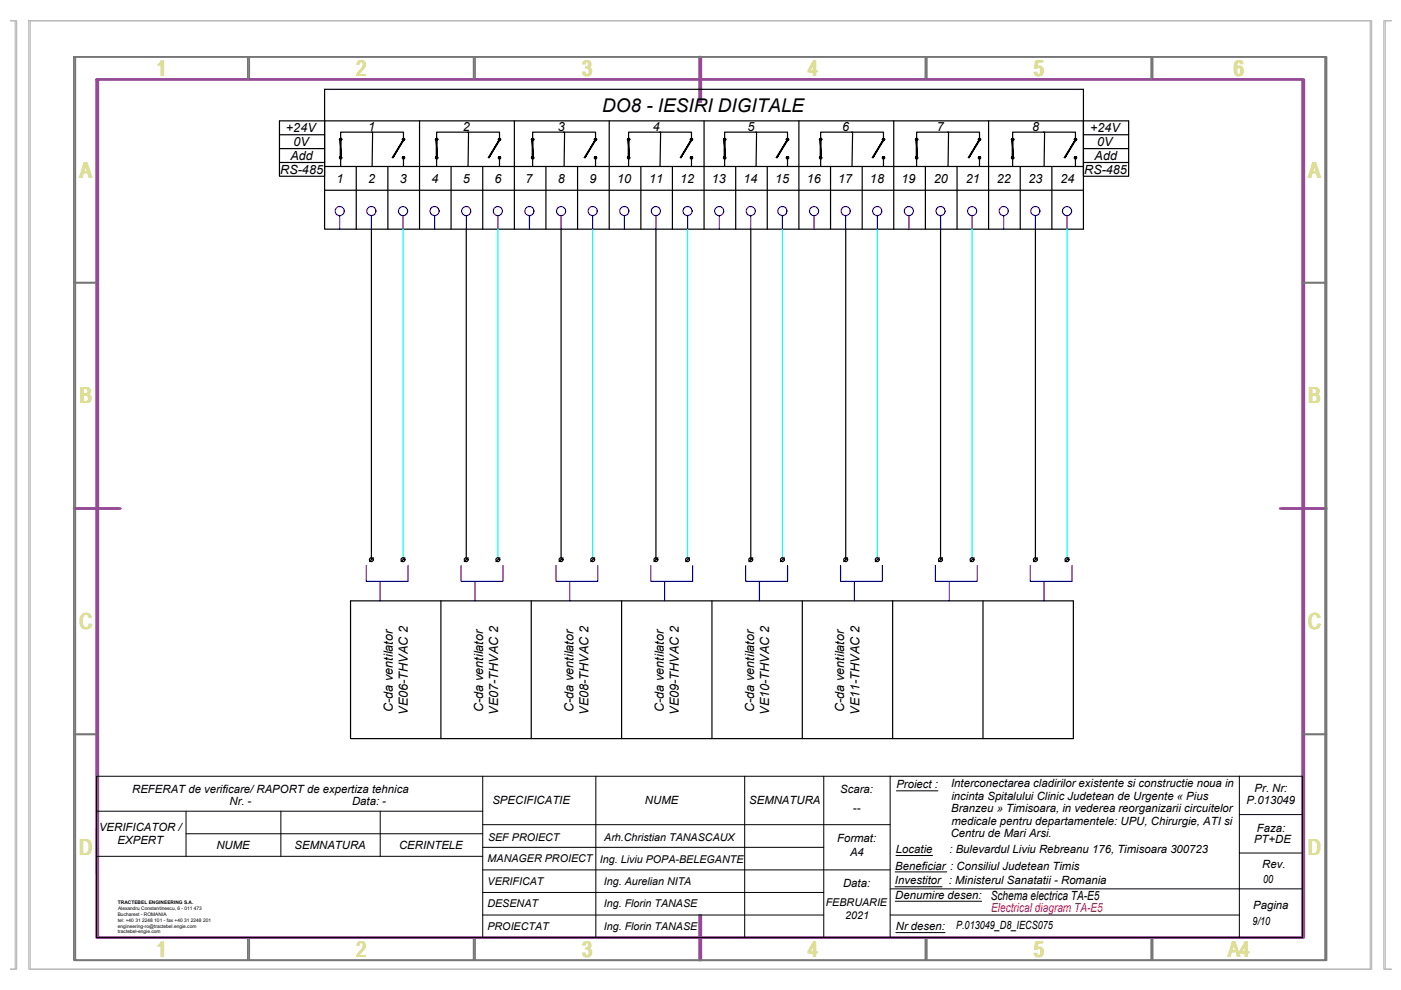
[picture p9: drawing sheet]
<svg xmlns="http://www.w3.org/2000/svg" width="297mm" height="210mm" viewBox="0 0 297 210" stroke-linecap="round" stroke-linejoin="round" font-family="sans-serif">
<!-- layer: CP_LINENORM -->
<path d="M2.1 4.4h1.4v201.1h-1.4h1.1v-201.1zM6.1 4.4h284.4v201.1h-284.4zM6.4 4.4h284.4v201.1h-284.4zM293.4 4.4h1.6h-1.3v201.1h1.3h-1.6z" fill="none" stroke="#bababa" stroke-width=".25"/>
<!-- layer: CP_FRAME -->
<path d="M20.5 16.8h255.6v182h-255.6zM20.8 16.8h255.7v182h-255.7zM148.3 12.1v9.5M148.6 12.1v9.5M15.7 107.8h9.9M271.4 107.8h9.8M148.3 194v9.6M148.6 194v9.6" fill="none" stroke="#954a95" stroke-width=".51"/>
<!-- layer: CP_FRREF -->
<g fill="none" stroke="#767676" stroke-width=".36">
<path d="M15.7 12.1h265.3v191.5h-265.3zM16 12.1h265.2v191.5h-265.2zM52.5 12.1v4.7M52.8 12.1v4.7M100.4 12.1v4.7M100.7 12.1v4.7M196.2 12.1v4.7M196.5 12.1v4.7M244.1 12.1v4.7M244.4 12.1v4.7M15.7 59.9h5.1M276.1 59.9h5.1"/>
<path d="M15.7 155.7h5.1M276.1 155.7h5.1M52.5 198.8v4.8M52.8 198.8v4.8M100.4 198.8v4.8M100.7 198.8v4.8M196.2 198.8v4.8M196.5 198.8v4.8M244.1 198.8v4.8M244.4 198.8v4.8"/>
</g>
<!-- layer: E-RevizieVP -->
<path d="M74.3 127.4h153.3v29.2h-153.3zM93.5 127.4v29.2M112.6 127.4v29.2M131.8 127.4v29.2M150.9 127.4v29.2M170.1 127.4v29.2M189.3 127.4v29.2M208.4 127.4v29.2" fill="none" stroke="#000" stroke-width=".25"/>
<!-- layer: c_cartus text -->
<g fill="none" stroke="#000" stroke-width=".21">
<path d="M20.5 175.5v9.6M20.5 172h81.8M39.4 172v9.6M39.4 176.8h62.9M59.5 172v9.6M80.6 172v9.6M102.3 174.9h86.4M102.3 179.7h72.4M102.3 164.6v34.2M126.3 164.6v34.2M157.9 164.6v34.2M174.7 164.6v34.2"/>
<path d="M188.7 164.6v34.2M190 167.7h8.9M262.8 164.6v34.2M262.8 172.7h13.3M276.1 164.6h-255.6v34.2h255.6M20.5 181.6h81.8M102.3 184.4h86.4M102.3 189.2h72.4M102.3 194h72.4M188.7 188.5h87.4M188.7 194h74.1M189.7 188h10"/>
<path d="M189.8 184.9h10.9M189.8 191.1h18.3M189.9 197.7h10.5M190 181.4h7.7M262.8 180.9h13.3"/>
</g>
<!-- layer: a_has_UPU -->
<path d="M276.1 164.6v34.2" fill="none" stroke="#000" stroke-width=".21"/>
<!-- layer: 0 -->
<g fill="none" stroke="#000" stroke-width=".25">
<path d="M68.8 18.9h160.9v29.7h-160.9zM59.3 28.6h9.5M59.3 31.5h9.5M59.3 34.5h9.5M68.8 25.6v11.8h-9.5v-11.8h180v11.8h-9.6v-11.8M68.8 35.3h160.9M72.2 29.6v-1.6h6.8l-.1 7.3M72.2 33.3v2M75.5 35.3v13.3M78.8 28h6.7v1.6M82.2 35.3v13.3M85.5 33.4v1.9"/>
<path d="M88.9 25.6v23M92.6 29.6v-1.6h6.7l-.1 7.3M92.6 33.3v2M95.6 35.3v13.3M99.1 28h6.8v1.6M102.3 35.3v13.3M105.9 33.4v1.9M109.1 25.6v23M112.9 29.6v-1.6h6.8l-.1 7.3M112.9 33.3v2M115.7 35.3v13.3M119.5 28h6.8v1.6"/>
<path d="M122.5 35.3v13.3M126.3 33.4v1.9M129.2 25.6v23M133.3 29.6v-1.6h6.8l-.2 7.3M133.3 33.3v2M135.9 35.3v13.3M139.8 28h6.8v1.6M142.6 35.3v13.3M146.6 33.4v1.9M149.3 25.6v23M153.6 29.6v-1.6h6.8l-.1 7.3M153.6 33.3v2"/>
<path d="M156 35.3v13.3M160.2 28h6.8v1.6M162.7 35.3v13.3M167 33.4v1.9M169.4 25.6v23M174 29.6v-1.6h6.8l-.2 7.3M174 33.3v2M176.1 35.3v13.3M180.5 28h6.8v1.6M182.8 35.3v13.3M187.3 33.4v1.9M189.5 25.6v23"/>
<path d="M194.3 29.6v-1.6h6.8l-.1 7.3M194.3 33.3v2M196.2 35.3v13.3M200.9 28h6.8v1.6M202.9 35.3v13.3M207.7 33.4v1.9M209.6 25.6v23M214.7 29.6v-1.6h6.8l-.1 7.3M214.7 33.3v2M216.3 35.3v13.3M221.2 28h6.8v1.6M223 35.3v13.3"/>
<path d="M228 33.4v1.9M229.7 28.6h9.6M229.7 31.5h9.6M229.7 34.5h9.6M68.8 40.3h160.9M78.7 48.6v70.1M98.9 48.6v70.1M119 48.6v70.1M139.1 48.6v70.1M159.2 48.6v70.1M179.3 48.6v70.1M199.4 48.6v70.1"/>
<path d="M219.5 48.6v70.1M79.2 118.3l-.9 .8M85.9 118.3l-.9 .8M99.3 118.3l-.9 .8M106 118.3l-.9 .8M119.4 118.3l-.9 .8M126.1 118.3l-.8 .8M139.5 118.3l-.9 .8M146.2 118.3l-.8 .8M159.6 118.3l-.8 .8M166.3 118.3l-.8 .8M179.7 118.3l-.8 .8"/>
<path d="M186.4 118.3l-.8 .8M199.8 118.3l-.8 .8M206.5 118.3l-.8 .8M219.9 118.3l-.8 .8M226.6 118.3l-.8 .8"/>
<circle cx="78.7" cy="118.7" r=".41"/>
<circle cx="85.4" cy="118.7" r=".41"/>
<circle cx="98.8" cy="118.7" r=".41"/>
<circle cx="105.6" cy="118.7" r=".41"/>
<circle cx="119" cy="118.7" r=".41"/>
<circle cx="125.7" cy="118.7" r=".41"/>
<circle cx="139.1" cy="118.7" r=".41"/>
<circle cx="145.8" cy="118.7" r=".41"/>
<circle cx="159.2" cy="118.7" r=".41"/>
<circle cx="165.9" cy="118.7" r=".41"/>
<circle cx="179.3" cy="118.7" r=".41"/>
<circle cx="186" cy="118.7" r=".41"/>
<circle cx="199.4" cy="118.7" r=".41"/>
<circle cx="206.1" cy="118.7" r=".41"/>
<circle cx="219.5" cy="118.7" r=".41"/>
<circle cx="226.2" cy="118.7" r=".41"/>
</g>
<!-- layer: EPLAN302 -->
<g fill="none" stroke="#00f" stroke-width=".25">
<path d="M72 45.7v2.9M78.7 45.7v2.9M85.5 45.7v2.9M92.1 45.7v2.9M98.9 45.7v2.9M105.6 45.7v2.9M112.3 45.7v2.9M119 45.7v2.9M125.7 45.7v2.9M132.4 45.7v2.9M139.1 45.7v2.9M145.8 45.7v2.9"/>
<path d="M152.5 45.7v2.9M159.2 45.7v2.9M165.9 45.7v2.9M172.6 45.7v2.9M179.3 45.7v2.9M186 45.7v2.9M192.7 45.7v2.9M199.4 45.7v2.9M206.1 45.7v2.9M212.8 45.7v2.9M219.5 45.7v2.9M226.2 45.7v2.9"/>
<circle cx="72" cy="44.7" r=".96"/>
<circle cx="78.7" cy="44.7" r=".96"/>
<circle cx="85.4" cy="44.7" r=".96"/>
<circle cx="92.1" cy="44.7" r=".96"/>
<circle cx="98.8" cy="44.7" r=".96"/>
<circle cx="105.6" cy="44.7" r=".96"/>
<circle cx="112.2" cy="44.7" r=".96"/>
<circle cx="119" cy="44.7" r=".96"/>
<circle cx="125.7" cy="44.7" r=".96"/>
<circle cx="132.4" cy="44.7" r=".96"/>
<circle cx="139.1" cy="44.7" r=".96"/>
<circle cx="145.8" cy="44.7" r=".96"/>
<circle cx="152.5" cy="44.7" r=".96"/>
<circle cx="159.2" cy="44.7" r=".96"/>
<circle cx="165.9" cy="44.7" r=".96"/>
<circle cx="172.6" cy="44.7" r=".96"/>
<circle cx="179.3" cy="44.7" r=".96"/>
<circle cx="186" cy="44.7" r=".96"/>
<circle cx="192.7" cy="44.7" r=".96"/>
<circle cx="199.4" cy="44.7" r=".96"/>
<circle cx="206.1" cy="44.7" r=".96"/>
<circle cx="212.8" cy="44.7" r=".96"/>
<circle cx="219.5" cy="44.7" r=".96"/>
<circle cx="226.2" cy="44.7" r=".96"/>
</g>
<!-- layer: 0 -->
<g fill="#000" stroke="#000" stroke-width=".21">
<path d="M72 29.6v.1l.2-.1zM72 29.7l.2-.1-.1 .2zM72.2 29.6l-.1 .2h.1z"/>
<path d="M72 33.4v.2l.2-.2zM72 33.6l.2-.2-.1 .2zM72.2 33.4l-.1 .2 .1 .1z"/>
<path d="M72.1 29.7v3.6h.2zM72.1 29.7h.2v3.6z"/>
<path d="M72.1 29.4l.1 .2v-.3zM72.1 29.4l.1 .2-.2-.1zM72 29.5v.1h.2z"/>
<path d="M72.2 29.6v.2zM72.2 29.6l.2 .1-.1 .1zM72.2 29.6l.2 .1 .1-.1z"/>
<path d="M72.1 33.2l.1 .2v-.2zM72.1 33.2l.1 .2-.2-.1zM72 33.3v.1h.2z"/>
<path d="M72.2 33.4l.1 .2zM72.2 33.4l.2 .2h-.1zM72.2 33.4l.2 .2 .1-.2z"/>
<path d="M72.2 29.6h.3zM72.3 29.4l.1 .1-.2 .1zM72.2 29.3v.3z"/>
<path d="M72.2 33.4h.3l-.1-.1zM72.3 33.2l.1 .1-.2 .1zM72.2 33.2v.2z"/>
<path d="M85.5 29.6l-2.4 3.8 .2 .1zM85.5 29.6l.1 .1-2.3 3.8z"/>
<path d="M85.3 29.6l.1 .1 .1-.1zM85.4 29.7l.1-.1-.1 .2zM85.5 29.6v.2z"/>
<path d="M85.3 33.4l.1 .2 .1-.2zM85.4 33.6l.1-.2-.1 .2zM85.5 33.4l-.1 .2z"/>
<path d="M85.4 29.4l.1 .2v-.3zM85.4 29.4l.1 .2-.1-.1zM85.4 29.5l-.1 .1h.2z"/>
<path d="M85.5 29.6v.2h.2zM85.5 29.6l.3 .1-.1 .1zM85.5 29.6l.3 .1v-.1z"/>
<path d="M85.4 33.2l.1 .2zM85.4 33.2l.1 .2-.1-.1zM85.4 33.3l-.1 .1h.2z"/>
<path d="M85.5 33.4v.3l.2-.1zM85.5 33.4l.3 .2h-.1zM85.5 33.4l.3 .2v-.2z"/>
<path d="M85.5 29.6h.3zM85.7 29.4l.1 .1-.3 .1zM85.5 29.3v.3l.2-.2z"/>
<path d="M85.5 33.4h.3v-.1zM85.7 33.2l.1 .1-.3 .1zM85.5 33.2v.2l.2-.2z"/>
<path d="M92.3 29.6l.1 .1 .2-.1zM92.4 29.7l.2-.1-.1 .2zM92.6 29.6v.2z"/>
<path d="M92.3 33.4l.1 .2 .2-.2zM92.4 33.6l.2-.2-.1 .2zM92.6 33.4l-.1 .2z"/>
<path d="M92.5 29.7v3.6h.2zM92.5 29.7h.2v3.6z"/>
<path d="M92.5 29.4l.1 .2v-.3zM92.4 29.5l.1-.1 .1 .2zM92.4 29.5l.2 .1z"/>
<path d="M92.6 29.6v.2h.1zM92.6 29.6l.2 .1-.1 .1zM92.6 29.6l.2 .1v-.1z"/>
<path d="M92.5 33.2l.1 .2zM92.4 33.3l.1-.1 .1 .2zM92.4 33.3l-.1 .1h.3z"/>
<path d="M92.6 33.4v.3l.1-.1zM92.6 33.4l.2 .2h-.1zM92.6 33.4l.2 .2v-.2z"/>
<path d="M92.6 29.6h.2zM92.7 29.4l.1 .1-.2 .1zM92.6 29.3v.3l.1-.2z"/>
<path d="M92.6 33.4h.2v-.1zM92.7 33.2l.1 .1-.2 .1zM92.6 33.2v.2l.1-.2z"/>
<path d="M105.8 29.6l-2.3 3.8 .2 .1zM105.8 29.6l.2 .1-2.3 3.8z"/>
<path d="M105.7 29.6v.1l.2-.1zM105.7 29.7l.2-.1-.1 .2zM105.9 29.6l-.1 .2h.1z"/>
<path d="M105.7 33.4v.2l.2-.2zM105.7 33.6l.2-.2-.1 .2zM105.9 33.4l-.1 .2 .1 .1z"/>
<path d="M105.8 29.4l.1 .2v-.3zM105.8 29.4l.1 .2-.2-.1zM105.7 29.5l.2 .1z"/>
<path d="M105.9 29.6v.2h.1zM105.9 29.6l.2 .1-.1 .1zM105.9 29.6l.2 .1v-.1z"/>
<path d="M105.8 33.2l.1 .2v-.2zM105.8 33.2l.1 .2-.2-.1zM105.7 33.3v.1h.2z"/>
<path d="M105.9 33.4v.3l.1-.1zM105.9 33.4l.2 .2h-.1zM105.9 33.4l.2 .2v-.2z"/>
<path d="M105.9 29.6l.2-.1zM106 29.4l.1 .1-.2 .1zM105.9 29.3v.3l.1-.2z"/>
<path d="M105.9 33.4h.2v-.1zM106 33.2l.1 .1-.2 .1zM105.9 33.2v.2l.1-.2z"/>
<path d="M112.7 29.6v.1l.2-.1zM112.7 29.7l.2-.1-.1 .2zM112.9 29.6l-.1 .2h.1z"/>
<path d="M112.7 33.4v.2l.2-.2zM112.7 33.6l.2-.2-.1 .2zM112.9 33.4l-.1 .2 .1 .1z"/>
<path d="M112.8 29.7v3.6h.2zM112.8 29.7h.2v3.6z"/>
<path d="M112.8 29.4l.1 .2v-.3zM112.8 29.4l.1 .2-.2-.1zM112.7 29.5v.1h.2z"/>
<path d="M112.9 29.6v.2zM112.9 29.6l.2 .1-.1 .1zM112.9 29.6l.2 .1 .1-.1z"/>
<path d="M112.8 33.2l.1 .2v-.2zM112.8 33.2l.1 .2-.2-.1zM112.7 33.3v.1h.2z"/>
<path d="M112.9 33.4l.1 .2zM112.9 33.4l.2 .2h-.1zM112.9 33.4l.2 .2 .1-.2z"/>
<path d="M112.9 29.6l.2-.1zM113 29.4l.1 .1-.2 .1zM112.9 29.3v.3z"/>
<path d="M112.9 33.4h.3l-.1-.1zM113 33.2l.1 .1-.2 .1zM112.9 33.2v.2z"/>
<path d="M126.2 29.6l-2.3 3.8 .1 .1zM126.2 29.6l.1 .1-2.3 3.8z"/>
<path d="M126 29.6l.1 .1 .2-.1zM126.1 29.7l.2-.1-.2 .2zM126.3 29.6l-.2 .2h.2z"/>
<path d="M126 33.4l.1 .2 .2-.2zM126.1 33.6l.2-.2-.2 .2zM126.3 33.4l-.2 .2 .2 .1z"/>
<path d="M126.1 29.4l.2 .2v-.3zM126.1 29.4l.2 .2-.2-.1zM126.1 29.5l-.1 .1h.3z"/>
<path d="M126.3 29.6v.2zM126.3 29.6l.2 .1-.1 .1zM126.3 29.6l.2 .1v-.1z"/>
<path d="M126.1 33.2l.2 .2v-.2zM126.1 33.2l.2 .2-.2-.1zM126.1 33.3l-.1 .1h.3z"/>
<path d="M126.3 33.4l.1 .2zM126.3 33.4l.2 .2h-.1zM126.3 33.4l.2 .2v-.2z"/>
<path d="M126.3 29.6h.2zM126.4 29.4l.1 .1-.2 .1zM126.3 29.3v.3z"/>
<path d="M126.3 33.4h.2v-.1zM126.4 33.2l.1 .1-.2 .1zM126.3 33.2v.2z"/>
<path d="M133 29.6l.1 .1 .2-.1zM133.1 29.7l.2-.1-.1 .2zM133.3 29.6v.2z"/>
<path d="M133 33.4l.1 .2 .2-.2zM133.1 33.6l.2-.2-.1 .2zM133.3 33.4l-.1 .2z"/>
<path d="M133.2 29.7v3.6h.2zM133.2 29.7h.2v3.6z"/>
<path d="M133.2 29.4l.1 .2v-.3zM133.2 29.4l.1 .2-.2-.1zM133.1 29.5l-.1 .1h.3z"/>
<path d="M133.3 29.6v.2h.1zM133.3 29.6l.2 .1-.1 .1zM133.3 29.6l.2 .1v-.1z"/>
<path d="M133.2 33.2l.1 .2zM133.2 33.2l.1 .2-.2-.1zM133.1 33.3l-.1 .1h.3z"/>
<path d="M133.3 33.4v.3l.1-.1zM133.3 33.4l.2 .2h-.1zM133.3 33.4l.2 .2v-.2z"/>
<path d="M133.3 29.6h.2zM133.4 29.4l.1 .1-.2 .1zM133.3 29.3v.3l.1-.2z"/>
<path d="M133.3 33.4h.2v-.1zM133.4 33.2l.1 .1-.2 .1zM133.3 33.2v.2l.1-.2z"/>
<path d="M146.5 29.6l-2.3 3.8 .2 .1zM146.5 29.6l.2 .1-2.3 3.8z"/>
<path d="M146.4 29.6v.1l.2-.1zM146.4 29.7l.2-.1-.1 .2zM146.6 29.6l-.1 .2h.1z"/>
<path d="M146.4 33.4v.2l.2-.2zM146.4 33.6l.2-.2-.1 .2zM146.6 33.4l-.1 .2 .1 .1z"/>
<path d="M146.5 29.4l.1 .2v-.3zM146.5 29.4l.1 .2-.2-.1zM146.4 29.5l.2 .1z"/>
<path d="M146.6 29.6v.2h.1zM146.6 29.6l.2 .1-.1 .1zM146.6 29.6l.2 .1v-.1z"/>
<path d="M146.5 33.2l.1 .2v-.2zM146.5 33.2l.1 .2-.2-.1zM146.4 33.3v.1h.2z"/>
<path d="M146.6 33.4v.3l.1-.1zM146.6 33.4l.2 .2h-.1zM146.6 33.4l.2 .2v-.2z"/>
<path d="M146.6 29.6l.2-.1zM146.7 29.4l.1 .1-.2 .1zM146.6 29.3v.3l.1-.2z"/>
<path d="M146.6 33.4h.2v-.1zM146.7 33.2l.1 .1-.2 .1zM146.6 33.2v.2l.1-.2z"/>
<path d="M153.4 29.6v.1l.2-.1zM153.4 29.7l.2-.1-.1 .2zM153.6 29.6l-.1 .2h.1z"/>
<path d="M153.4 33.4v.2l.2-.2zM153.4 33.6l.2-.2-.1 .2zM153.6 33.4l-.1 .2 .1 .1z"/>
<path d="M153.5 29.7v3.6h.2zM153.5 29.7h.2v3.6z"/>
<path d="M153.5 29.4l.1 .2v-.3zM153.5 29.4l.1 .2-.2-.1zM153.4 29.5l.2 .1z"/>
<path d="M153.6 29.6v.2h.2zM153.6 29.6l.2 .1v.1zM153.6 29.6l.2 .1 .1-.1z"/>
<path d="M153.5 33.2l.1 .2v-.2zM153.5 33.2l.1 .2-.2-.1zM153.4 33.3v.1h.2z"/>
<path d="M153.6 33.4v.3l.2-.1zM153.6 33.4l.2 .2zM153.6 33.4l.2 .2 .1-.2z"/>
<path d="M153.6 29.6l.2-.1zM153.8 29.4v.1l-.2 .1zM153.6 29.3v.3l.2-.2z"/>
<path d="M153.6 33.4h.3l-.1-.1zM153.8 33.2v.1l-.2 .1zM153.6 33.2v.2l.2-.2z"/>
<path d="M166.9 29.6l-2.3 3.8 .1 .1zM166.9 29.6l.2 .1-2.4 3.8z"/>
<path d="M166.7 29.6l.1 .1 .2-.1zM166.8 29.7l.2-.1-.2 .2zM167 29.6l-.2 .2h.2z"/>
<path d="M166.7 33.4l.1 .2 .2-.2zM166.8 33.6l.2-.2-.2 .2zM167 33.4l-.2 .2 .2 .1z"/>
<path d="M166.8 29.4l.2 .2v-.3zM166.8 29.4l.2 .2-.2-.1zM166.8 29.5l-.1 .1h.3z"/>
<path d="M167 29.6v.2zM167 29.6l.2 .1-.1 .1zM167 29.6l.2 .1v-.1z"/>
<path d="M166.8 33.2l.2 .2v-.2zM166.8 33.2l.2 .2-.2-.1zM166.8 33.3l-.1 .1h.3z"/>
<path d="M167 33.4l.1 .2zM167 33.4l.2 .2h-.1zM167 33.4l.2 .2v-.2z"/>
<path d="M167 29.6l.2-.1zM167.1 29.4l.1 .1-.2 .1zM167 29.3v.3z"/>
<path d="M167 33.4h.2v-.1zM167.1 33.2l.1 .1-.2 .1zM167 33.2v.2z"/>
<path d="M173.7 29.6l.1 .1 .2-.1zM173.8 29.7l.2-.1-.1 .2zM174 29.6l-.1 .2h.1z"/>
<path d="M173.7 33.4l.1 .2 .2-.2zM173.8 33.6l.2-.2-.1 .2zM174 33.4l-.1 .2 .1 .1z"/>
<path d="M173.9 29.7v3.6h.2zM173.9 29.7h.2v3.6z"/>
<path d="M173.9 29.4l.1 .2v-.3zM173.9 29.4l.1 .2-.2-.1zM173.8 29.5l-.1 .1h.3z"/>
<path d="M174 29.6v.2zM174 29.6l.2 .1-.1 .1zM174 29.6l.2 .1v-.1z"/>
<path d="M173.9 33.2l.1 .2v-.2zM173.9 33.2l.1 .2-.2-.1zM173.8 33.3l-.1 .1h.3z"/>
<path d="M174 33.4l.1 .2zM174 33.4l.2 .2h-.1zM174 33.4l.2 .2v-.2z"/>
<path d="M174 29.6h.2zM174.1 29.4l.1 .1-.2 .1zM174 29.3v.3z"/>
<path d="M174 33.4h.2v-.1zM174.1 33.2l.1 .1-.2 .1zM174 33.2v.2z"/>
<path d="M187.2 29.6l-2.3 3.8 .2 .1zM187.2 29.6l.2 .1-2.3 3.8z"/>
<path d="M187.1 29.6v.1l.2-.1zM187.1 29.7l.2-.1-.1 .2zM187.3 29.6v.2z"/>
<path d="M187.1 33.4v.2l.2-.2zM187.1 33.6l.2-.2-.1 .2zM187.3 33.4l-.1 .2z"/>
<path d="M187.2 29.4l.1 .2v-.3zM187.2 29.4l.1 .2-.2-.1zM187.1 29.5v.1h.2z"/>
<path d="M187.3 29.6v.2h.1zM187.3 29.6l.2 .1-.1 .1zM187.3 29.6l.2 .1 .1-.1z"/>
<path d="M187.2 33.2l.1 .2zM187.2 33.2l.1 .2-.2-.1zM187.1 33.3v.1h.2z"/>
<path d="M187.3 33.4v.3l.1-.1zM187.3 33.4l.2 .2h-.1zM187.3 33.4l.2 .2 .1-.2z"/>
<path d="M187.3 29.6h.3zM187.4 29.4l.1 .1-.2 .1zM187.3 29.3v.3l.1-.2z"/>
<path d="M187.3 33.4h.3l-.1-.1zM187.4 33.2l.1 .1-.2 .1zM187.3 33.2v.2l.1-.2z"/>
<path d="M194.1 29.6v.1l.2-.1zM194.1 29.7l.2-.1-.1 .2zM194.3 29.6l-.1 .2h.1z"/>
<path d="M194.1 33.4v.2l.2-.2zM194.1 33.6l.2-.2-.1 .2zM194.3 33.4l-.1 .2 .1 .1z"/>
<path d="M194.3 29.7v3.6h.1zM194.3 29.7h.1v3.6z"/>
<path d="M194.2 29.4l.1 .2v-.3zM194.2 29.4l.1 .2-.2-.1zM194.1 29.5l.2 .1z"/>
<path d="M194.3 29.6v.2h.2zM194.3 29.6l.2 .1v.1zM194.3 29.6l.2 .1 .1-.1z"/>
<path d="M194.2 33.2l.1 .2v-.2zM194.2 33.2l.1 .2-.2-.1zM194.1 33.3v.1h.2z"/>
<path d="M194.3 33.4v.3l.2-.1zM194.3 33.4l.2 .2zM194.3 33.4l.2 .2 .1-.2z"/>
<path d="M194.3 29.6l.2-.1zM194.5 29.4v.1l-.2 .1zM194.3 29.3v.3l.2-.2z"/>
<path d="M194.3 33.4h.3l-.1-.1zM194.5 33.2v.1l-.2 .1zM194.3 33.2v.2l.2-.2z"/>
<path d="M207.6 29.6l-2.3 3.8 .1 .1zM207.6 29.6l.2 .1-2.4 3.8z"/>
<path d="M207.4 29.6l.1 .1 .2-.1zM207.5 29.7l.2-.1-.2 .2zM207.7 29.6l-.2 .2h.2z"/>
<path d="M207.4 33.4l.1 .2 .2-.2zM207.5 33.6l.2-.2-.2 .2zM207.7 33.4l-.2 .2 .2 .1z"/>
<path d="M207.5 29.4l.2 .2v-.3zM207.5 29.4l.2 .2-.2-.1zM207.5 29.5l.2 .1z"/>
<path d="M207.7 29.6v.2h.1zM207.7 29.6l.2 .1-.1 .1zM207.7 29.6l.2 .1v-.1z"/>
<path d="M207.5 33.2l.2 .2v-.2zM207.5 33.2l.2 .2-.2-.1zM207.5 33.3l-.1 .1h.3z"/>
<path d="M207.7 33.4v.3l.1-.1zM207.7 33.4l.2 .2h-.1zM207.7 33.4l.2 .2v-.2z"/>
<path d="M207.7 29.6l.2-.1zM207.8 29.4l.1 .1-.2 .1zM207.7 29.3v.3l.1-.2z"/>
<path d="M207.7 33.4h.2v-.1zM207.8 33.2l.1 .1-.2 .1zM207.7 33.2v.2l.1-.2z"/>
<path d="M214.4 29.6l.1 .1 .2-.1zM214.5 29.7l.2-.1-.1 .2zM214.7 29.6l-.1 .2h.1z"/>
<path d="M214.4 33.4l.1 .2 .2-.2zM214.5 33.6l.2-.2-.1 .2zM214.7 33.4l-.1 .2 .1 .1z"/>
<path d="M214.6 29.7v3.6h.2zM214.6 29.7h.2v3.6z"/>
<path d="M214.6 29.4l.1 .2v-.3zM214.6 29.4l.1 .2-.2-.1zM214.5 29.5l-.1 .1h.3z"/>
<path d="M214.7 29.6v.2zM214.7 29.6l.2 .1-.1 .1zM214.7 29.6l.2 .1v-.1z"/>
<path d="M214.6 33.2l.1 .2v-.2zM214.6 33.2l.1 .2-.2-.1zM214.5 33.3l-.1 .1h.3z"/>
<path d="M214.7 33.4l.1 .2zM214.7 33.4l.2 .2h-.1zM214.7 33.4l.2 .2v-.2z"/>
<path d="M214.7 29.6l.2-.1zM214.8 29.4l.1 .1-.2 .1zM214.7 29.3v.3z"/>
<path d="M214.7 33.4h.2v-.1zM214.8 33.2l.1 .1-.2 .1zM214.7 33.2v.2z"/>
<path d="M228 29.6l-2.4 3.8 .2 .1zM228 29.6l.1 .1-2.3 3.8z"/>
<path d="M227.8 29.6v.1l.2-.1zM227.8 29.7l.2-.1-.1 .2zM228 29.6v.2z"/>
<path d="M227.8 33.4v.2l.2-.2zM227.8 33.6l.2-.2-.1 .2zM228 33.4l-.1 .2z"/>
<path d="M227.9 29.4l.1 .2v-.3zM227.9 29.4l.1 .2-.2-.1zM227.8 29.5v.1h.2z"/>
<path d="M228 29.6v.2h.1zM228 29.6l.2 .1-.1 .1zM228 29.6l.2 .1 .1-.1z"/>
<path d="M227.9 33.2l.1 .2zM227.9 33.2l.1 .2-.2-.1zM227.8 33.3v.1h.2z"/>
<path d="M228 33.4v.3l.1-.1zM228 33.4l.2 .2h-.1zM228 33.4l.2 .2 .1-.2z"/>
<path d="M228 29.6h.3zM228.1 29.4l.1 .1-.2 .1zM228 29.3v.3l.1-.2z"/>
<path d="M228 33.4h.3l-.1-.1zM228.1 33.2l.1 .1-.2 .1zM228 33.2v.2l.1-.2z"/>
</g>
<!-- layer: EPLAN311 -->
<path d="M85.5 48.6v70.1M105.6 48.6v70.1M125.7 48.6v70.1M145.8 48.6v70.1M165.9 48.6v70.1M186 48.6v70.1M206.1 48.6v70.1M226.2 48.6v70.1" fill="none" stroke="#0ff" stroke-width=".25"/>
<!-- layer: 0 -->
<g fill="none" stroke="#00f" stroke-width=".25">
<path d="M77.6 119.9v3.4h8.9v-3.4M97.8 119.9v3.4h8.8v-3.4M117.9 119.9v3.4h8.9v-3.4M138 119.9v3.4h8.9v-3.4M158.1 119.9v3.4h8.9v-3.4M178.2 119.9v3.4h8.9v-3.4M198.3 119.9v3.4h8.9v-3.4M218.4 119.9v3.4h8.9v-3.4M80.6 123.3v4.1M100.7 123.3v4.1M120.8 123.3v4.1M140.9 123.3v4.1"/>
<path d="M161 123.3v4.1M181.1 123.3v4.1M201.3 123.3v4.1M221.4 123.3v4.1"/>
</g>
<g font-size="4.7" fill="#dddd6e">
<text x="33.1" y="16.1">1</text>
<text x="75.4" y="16.1">2</text>
<text x="123.3" y="16.1">3</text>
<text x="171.2" y="16.1">4</text>
<text x="219.1" y="16.1">5</text>
<text x="261.5" y="16.1">6</text>
<text x="16.8" y="37.7">A</text>
<text x="277.3" y="37.7">A</text>
<text x="16.8" y="85.5">B</text>
<text x="277.3" y="85.5">B</text>
<text x="16.7" y="133.4">C</text>
<text x="277.2" y="133.4">C</text>
<text x="16.7" y="181.3">D</text>
<text x="277.2" y="181.3">D</text>
<text x="33.1" y="202.9">1</text>
<text x="75.4" y="202.9">2</text>
<text x="123.3" y="202.9">3</text>
<text x="171.2" y="202.9">4</text>
<text x="219.1" y="202.8">5</text>
<text x="260.2" y="202.9">A4</text>
</g>
<text font-size="4" x="127.7" y="23.7">DO8 - IESIRI DIGITALE</text>
<g font-size="2.7">
<text x="60.6" y="28.1">+24V</text>
<text x="78" y="27.7">1</text>
<text x="98.2" y="27.7">2</text>
<text x="118.3" y="27.7">3</text>
<text x="138.4" y="27.7">4</text>
<text x="158.5" y="27.7">5</text>
<text x="178.6" y="27.7">6</text>
<text x="198.6" y="27.7">7</text>
<text x="218.8" y="27.7">8</text>
<text x="231.1" y="28.1">+24V</text>
<text x="61.6" y="33.9">Add</text>
<text x="62.2" y="31">0V</text>
<text x="232.1" y="33.9">Add</text>
<text x="232.6" y="31">0V</text>
<text x="59.4" y="36.9">RS-485</text>
<text x="71.3" y="38.8">1</text>
<text x="78" y="38.8">2</text>
<text x="84.8" y="38.8">3</text>
<text x="91.5" y="38.8">4</text>
<text x="98.1" y="38.8">5</text>
<text x="104.8" y="38.8">6</text>
<text x="111.4" y="38.8">7</text>
<text x="118.2" y="38.8">8</text>
<text x="125" y="38.8">9</text>
<text x="130.8" y="38.8">10</text>
<text x="137.6" y="38.8">11</text>
<text x="144.2" y="38.8">12</text>
<text x="150.9" y="38.8">13</text>
<text x="157.7" y="38.8">14</text>
<text x="164.3" y="38.8">15</text>
<text x="171" y="38.8">16</text>
<text x="177.7" y="38.8">17</text>
<text x="184.5" y="38.8">18</text>
<text x="191.2" y="38.8">19</text>
<text x="198" y="38.8">20</text>
<text x="204.8" y="38.8">21</text>
<text x="211.4" y="38.8">22</text>
<text x="218.1" y="38.8">23</text>
<text x="224.8" y="38.8">24</text>
<text x="229.9" y="36.9">RS-485</text>
<text x="83.3" y="150.9" transform="rotate(-90 83.3 150.9)">C-da ventilator</text>
<text x="86.5" y="151.5" transform="rotate(-90 86.5 151.5)">VE06-THVAC 2</text>
<text x="102.4" y="150.9" transform="rotate(-90 102.4 150.9)">C-da ventilator</text>
<text x="105.6" y="151.5" transform="rotate(-90 105.6 151.5)">VE07-THVAC 2</text>
<text x="121.6" y="150.9" transform="rotate(-90 121.6 150.9)">C-da ventilator</text>
<text x="124.8" y="151.5" transform="rotate(-90 124.8 151.5)">VE08-THVAC 2</text>
<text x="140.7" y="150.9" transform="rotate(-90 140.7 150.9)">C-da ventilator</text>
<text x="143.9" y="151.5" transform="rotate(-90 143.9 151.5)">VE09-THVAC 2</text>
<text x="159.9" y="150.9" transform="rotate(-90 159.9 150.9)">C-da ventilator</text>
<text x="163.1" y="151.5" transform="rotate(-90 163.1 151.5)">VE10-THVAC 2</text>
<text x="179" y="150.9" transform="rotate(-90 179 150.9)">C-da ventilator</text>
<text x="182.3" y="151.5" transform="rotate(-90 182.3 151.5)">VE11-THVAC 2</text>
<text x="210" y="190.7">Schema electrica TA-E5</text>
</g>
<text font-size="2.7" fill="#f00" x="210.1" y="193.3">Electrical diagram TA-E5</text>
<g font-size="2.4">
<text x="190" y="167.2">Proiect :</text>
<text x="201.7" y="166.9">Interconectarea cladirilor existente si constructie noua in</text>
<text x="266" y="167.8">Pr. Nr:</text>
<text x="28" y="168.1">REFERAT de verificare/ RAPORT de expertiza tehnica</text>
<text x="48.7" y="170.7">Nr. -</text>
<text x="74.6" y="170.7">Data: -</text>
<text x="104.4" y="170.4">SPECIFICATIE</text>
<text x="136.7" y="170.4">NUME</text>
<text x="158.8" y="170.4">SEMNATURA</text>
<text x="178.1" y="168.1">Scara:</text>
<text x="180.8" y="172.1">--</text>
<text x="201.7" y="172.2">Branzeu » Timisoara, in vederea reorganizarii circuitelor</text>
<text x="201.7" y="169.6">incinta Spitalului Clinic Judetean de Urgente « Pius</text>
<text x="264.3" y="170.5">P.013049</text>
<text x="21" y="176.3">VERIFICATOR /</text>
<text x="24.9" y="178.9">EXPERT</text>
<text x="45.9" y="180">NUME</text>
<text x="62.4" y="180">SEMNATURA</text>
<text x="84.6" y="180">CERINTELE</text>
<text x="177.5" y="178.5">Format:</text>
<text x="201.6" y="177.5">Centru de Mari Arsi.</text>
<text x="201.7" y="174.9">medicale pentru departamentele: UPU, Chirurgie, ATI si</text>
<text x="265.9" y="178.7">PT+DE</text>
<text x="266.5" y="176.4">Faza:</text>
<text x="180.2" y="181.4">A4</text>
<text x="189.8" y="184.4">Beneficiar : Consiliul Judetean Timis</text>
<text x="190" y="180.9">Locatie</text>
<text x="201.3" y="180.9">: Bulevardul Liviu Rebreanu 176, Timisoara 300723</text>
<text x="267.6" y="184.1">Rev.</text>
<text x="178.8" y="188.1">Data:</text>
<text x="189.7" y="187.5">Investitor : Ministerul Sanatatii - Romania</text>
<text x="189.8" y="190.6">Denumire desen:</text>
<text x="267.8" y="187.1">00</text>
<text x="189.9" y="197.2">Nr desen:</text>
<text x="202.7" y="196.9">P.013049_D8_IECS075</text>
<text x="265.6" y="196">9/10</text>
<text x="265.7" y="192.6">Pagina</text>
</g>
<g font-size="2.3">
<text x="103.5" y="178.3">SEF PROIECT</text>
<text x="128.1" y="178.3">Arh.Christian TANASCAUX</text>
<text x="103.4" y="182.8">MANAGER PROIECT</text>
<text x="127.2" y="182.9">Ing. Liviu POPA-BELEGANTE</text>
<text x="103.4" y="187.6">VERIFICAT</text>
<text x="128" y="187.6">Ing. Aurelian NITA</text>
<text x="103.3" y="192.3">DESENAT</text>
<text x="103.3" y="197.1">PROIECTAT</text>
<text x="128" y="192.4">Ing. Florin TANASE</text>
<text x="128" y="197.2">Ing. Florin TANASE</text>
<text x="175.1" y="192">FEBRUARIE</text>
<text x="179.2" y="194.7">2021</text>
</g>
<g font-size="1">
<text x="25" y="191.6">TRACTEBEL ENGINEERING S.A.</text>
<text x="25" y="194.1">Bucharest - ROMANIA</text>
<text x="25" y="196.7">engineering-ro@tractebel.engie.com</text>
<text x="25" y="195.4">tel: +40 31 2248 101 - fax +40 31 2248 201</text>
<text x="25" y="197.9">tractebel-engie.com</text>
<text x="25" y="192.9">Alexandru Constantinescu, 6 - 011 473</text>
</g>
</svg>
